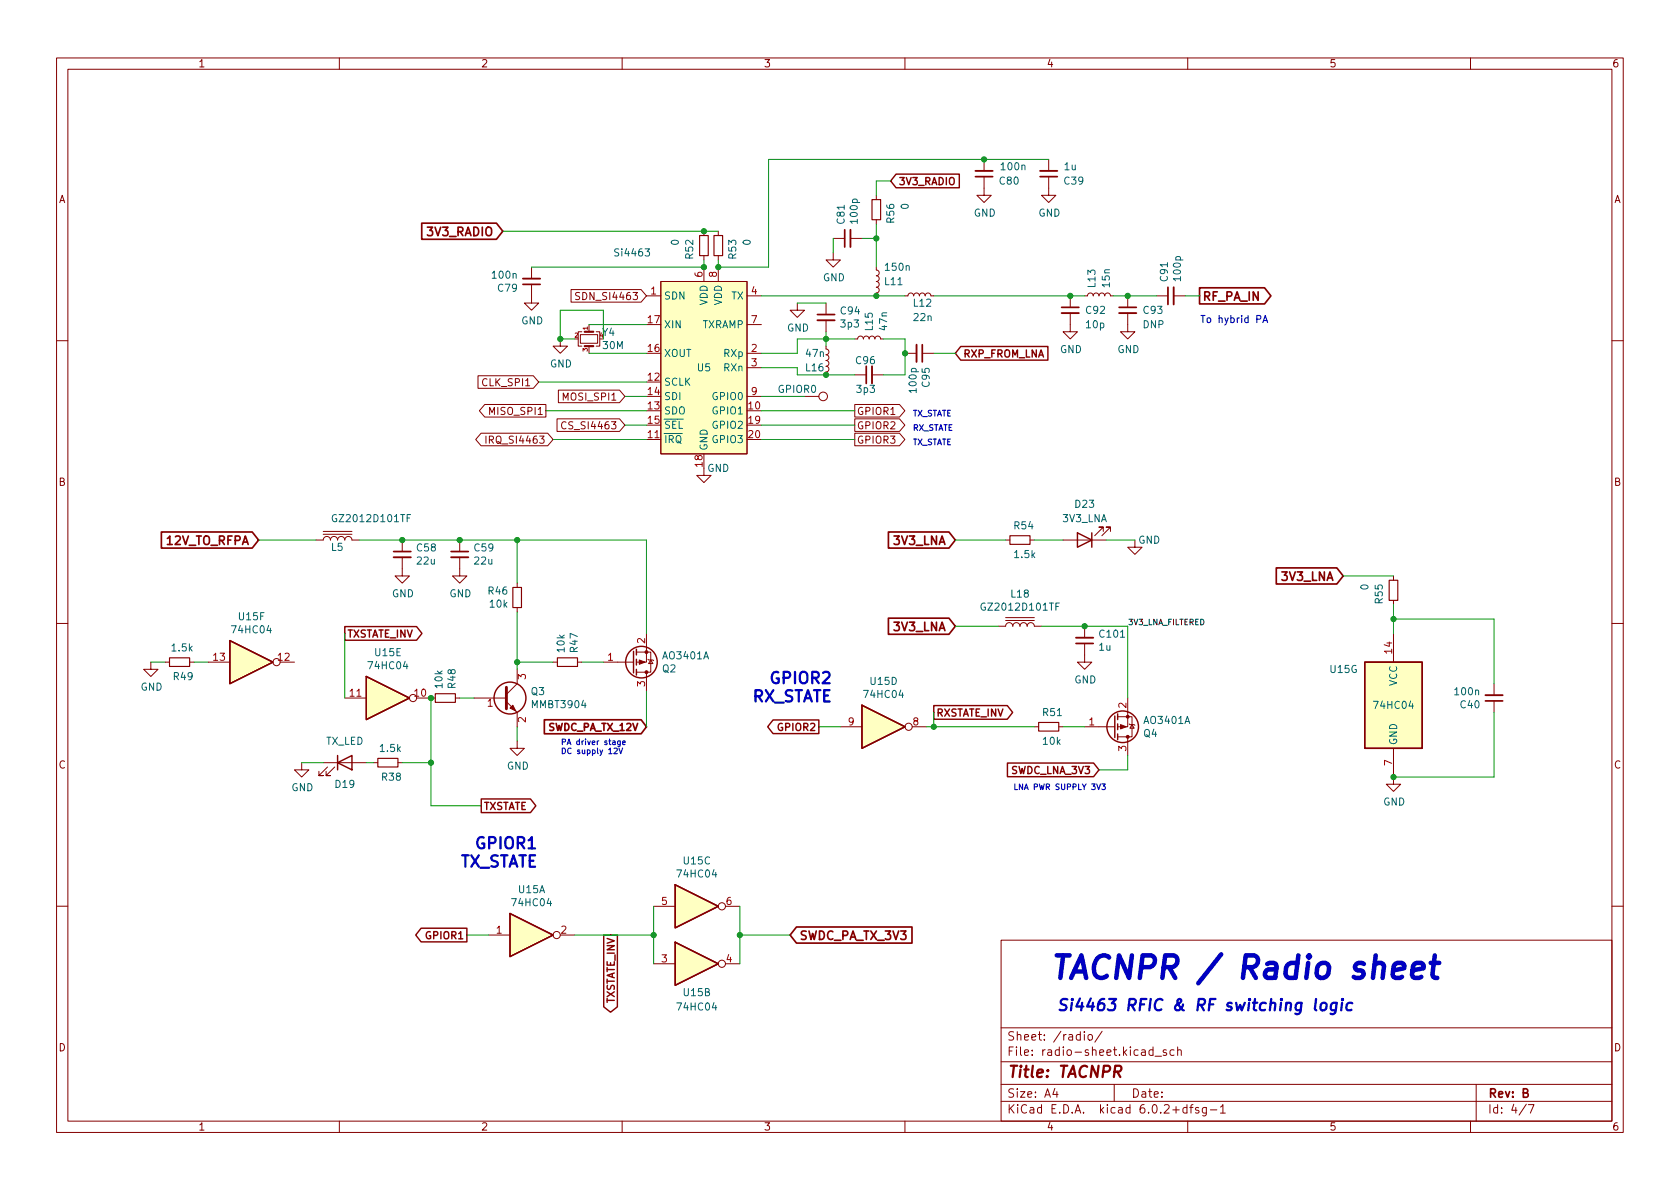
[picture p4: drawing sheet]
<svg xmlns="http://www.w3.org/2000/svg" width="297mm" height="210mm" viewBox="0 0 297 210" stroke-linecap="round" stroke-linejoin="round" font-family="sans-serif">
<g fill="none" stroke="#840000" stroke-width=".18">
<path d="M10 10.2h277v190.1h-277zM12 12.2h273v186.1h-273zM60 10.2v2M110 10.2v2M160 10.2v2M210 10.2v2M260 10.2v2M154.9 34.5v.8M154.9 38.9v.7M174 31.2v3.3h1.3l-1.3 1.3-1.3-1.3h1.3M174 28.2v2M185.4 31.2v3.3h1.3l-1.3 1.3-1.3-1.3h1.3"/>
<path d="M185.4 28.2v2M94 50.3v3.3h1.2l-1.2 1.3-1.3-1.3h1.3M94 47.2v2.1M99.1 59.9v1.3h1.2l-1.2 1.3-1.3-1.3h1.3M101 51.2h12.3l1 1.1-1 1.1h-12.3zM102.5 51.8l-.5-.1-.2 .3 .1 .3 .5 .2v.4l-.2 .1-.4-.1M102.6 59.2h3.1v1.5h-3.1zM102.9 58.7h-.7v2.5h.7M104.1 57.4v1.3M105.4 58.7h.6v2.5h-.6M114.3 52.3h2.5M116.8 49.8h15.3v30.5h-15.3z"/>
<path d="M124.5 40.9v.8M124.5 45.2v.8M124.5 47.2v2.6M127 40.9v.8M127 45.2v.8M127 47.2v2.6M132.1 52.3h2.5M132.1 57.4h2.5M141 53.6v1.3h1.2l-1.2 1.2-1.3-1.2h1.3M146 53.6v2M146 56.6v2.1M147.3 44.7v1.3h1.3l-1.3 1.2-1.3-1.2h1.3"/>
<path d="M147.3 42.2h2.1M150.4 42.2h2M151.1 59.9h.5l.2-.3 .3-.2 .4 .2 .2 .3 .1-.3 .3-.2 .4 .1 .2 .4 .2-.4 .4-.1 .3 .2 .1 .3 .1-.3 .4-.2 .4 .2 .1 .3h.5M154.9 47.2v.5l.4 .2 .1 .4-.1 .3-.4 .2 .4 .1 .1 .3-.1 .4-.4 .2 .5 .2v.4l-.1 .3-.4 .1 .4 .1 .1 .4-.1 .4-.4 .1v.5M160 52.3h.5l.2-.3 .3-.2 .4 .2 .1 .3 .2-.3 .3-.2 .4 .1 .2 .4 .2-.4 .4-.1 .3 .2 .1 .3 .1-.3 .4-.2 .3 .2 .2 .3h.5M189.2 55.4v3.3h1.3l-1.3 1.2-1.2-1.2h1.2M189.2 52.3v2.1M191.8 52.3h.5l.1-.3 .4-.2 .3 .2 .2 .3 .1-.3 .3-.2 .4 .1 .2 .4 .2-.4 .4-.1 .3 .2 .1 .3 .2-.3 .3-.2 .4 .2 .1 .3h.5M199.4 55.4v3.3h1.3l-1.3 1.2-1.3-1.2h1.3M199.4 52.3v2.1M204.5 52.3h2M207.5 52.3h2"/>
<path d="M10 60.2h2M84.5 66.4h9.8l.9 1.2-.9 1.1h-9.8zM85.1 76.6h11.7l1 1.1-1 1.1h-11.7l-1-1.1zM85.7 71.5h10.8v2.2h-10.8l-.9-1.1zM85.9 77.1v1.3M98.5 74.1h11l1 1.1-1 1.1h-11zM98.7 69h10.8l1 1.1-1 1.1h-10.8zM100.1 74.7a.6 .6 0 0 0-.9 .4 .6 .6 0 0 0 .6 .7l.3-.1M104.1 61.2v1.3M114.3 77.7h2.5M132.1 62.5h2.5M132.1 65h2.5"/>
<path d="M132.1 70.1h2.5M146 61.2l.1 .5 .3 .2 .2 .3-.2 .4-.3 .1 .3 .2 .2 .3-.2 .4-.3 .1 .4 .3v.4l-.1 .2-.3 .2 .3 .1 .2 .4-.2 .3-.3 .2-.1 .5M151.1 76.6h7.9l1 1.1-1 1.1h-7.9zM151.1 74.1h7.9l1 1.1-1 1.1h-7.9zM151.1 71.5h7.9l1 1.1-1 1.1h-7.9zM151.1 66.3h2.1M154.2 66.3h2M160 62.5h2.1M163.1 62.5h2M285 60.2h2M55.9 95.5h1.2a.64 .64 0 0 1 .7-.6 .64 .64 0 0 1 .6 .6 .64 .64 0 0 1 .7-.6 .64 .64 0 0 1 .6 .6 .64 .64 0 0 1 .6-.6 .64 .64 0 0 1 .7 .6 .64 .64 0 0 1 .6-.6 .64 .64 0 0 1 .6 .6h1.3M57.1 94.5h5.1"/>
<path d="M57.1 94h5.1M71.1 98.5v3.3h1.3l-1.3 1.3-1.3-1.3h1.3M71.1 95.5v2M81.3 98.5v3.3h1.2l-1.2 1.3-1.3-1.3h1.3M81.3 95.5v2M124.5 82.8v1.3h1.2l-1.2 1.2-1.3-1.2h1.3M134.6 80.3h.1M177.8 95.5h.8M182.1 95.5h.8M188 95.5h7.6M195.1 94v-.8h-.8h.8l-1.6 1.5M196.3 94v-.8h-.7h.7l-1.5 1.5"/>
<path d="M200.7 95.5v1.3h1.2l-1.2 1.2-1.3-1.2h1.3M10 110.2h2M26.7 117.1v1.3h1.2l-1.2 1.2-1.3-1.2h1.3M29.2 117.1h.8M33.5 117.1h.8M36.8 117.1h3.8M49.5 117.1h2.6M91.4 103.1v.8M91.4 107.4v.8M91.4 118.4v2.5l-1.9 1.9M97.8 117.1h.8M102.1 117.1h.8"/>
<path d="M106.7 117.1h5.3M112.5 115.3h2.6v3.6h-2.6M114.3 112v5.1h-1.8M114.3 118.9v3.3M114.6 116.6l.1 .1h.7l.2 .1M115.1 116.7l.3 .6h-.7zM176.5 110.7h1.3a.64 .64 0 0 1 .6-.6 .64 .64 0 0 1 .7 .6 .64 .64 0 0 1 .6-.6 .64 .64 0 0 1 .6 .6 .64 .64 0 0 1 .7-.6 .64 .64 0 0 1 .6 .6 .64 .64 0 0 1 .6-.6 .64 .64 0 0 1 .7 .6h1.2M177.8 109.7h5.1M177.8 109.2h5.1M191.8 113.8v3.3h1.2l-1.2 1.3-1.3-1.3h1.3M191.8 110.7v2.1M246.4 101.8v.8"/>
<path d="M246.4 106.2v.7M246.4 112v5.1M285 110.2h2M53.3 134.9v1.2h1.3l-1.3 1.3-1.2-1.3h1.2M57.1 134.9h7.7M57.9 135.6l-1.5 1.6h.7h-.7v-.8M59.2 135.6l-1.5 1.6h.7h-.7v-.8M61 123.4h3.8M66 134.9h.8M70.4 134.9h.7M73.7 123.4h3.3M80.5 123.4h.8"/>
<path d="M83.8 123.4h5.7M89.5 124.1l1.9 1.9v2.5M91.4 131.1v1.2h1.3l-1.3 1.3-1.2-1.3h1.2M148.6 128.5h3.8M161.3 128.5h2.5M182.9 128.5h.7M187.2 128.5h.8M191.8 128.5h5.3M197.6 126.7h2.6v3.6h-2.6M199.4 123.4v5.1h-1.8M199.4 130.3v3.3M199.6 128l.2 .1h.7l.2 .2"/>
<path d="M200.2 128.1l.3 .7h-.7zM246.4 132.3v6.4h1.2l-1.2 1.2-1.3-1.2h1.3M264.2 120.9v2M264.2 123.9v2.1M10 160.2h2M86.4 165.3h3.8M99.1 165.3h2.5M115.6 170.4h3.8M115.6 160.3h3.8M128.3 170.4h2.5M128.3 160.3h2.5M177 166.3h108v32h-108z"/>
<path d="M285 160.2h2M60 198.3v2M110 198.3v2M160 198.3v2M177 194.8h108M177 191.8h108M177 187.8h108M177 181.8h108M186.5 192.5l-.4 1h1M186.9 193v1M191.7 182.4v.2M191.7 182.9v1"/>
<path d="M192.4 183.1l.2-.2 .5 .2v.5l-.1 .3h-.4l-.2-.1zM194.9 182.4l-1.3 1.9M197 191.8v3M203.9 185.7l-.5-.1-.3 .3v.4l.2 .3h.6M203.9 185.1v1.5M204.2 186.8h1.2M206.2 185.7l-.3-.1-.3 .2 .1 .3 .5 .1v.4h-.6M207.6 185.7l-.5-.1-.2 .3v.4l.1 .3h.6M208.2 185.8l.2-.2 .4 .1 .1 .9M208.2 185.1v1.5M209.9 195.9l-.5-.1-.3 .3v.4l.2 .3h.6M209.9 195.3v1.5"/>
<path d="M210 198.3v2M210.4 195.8h.5M210.9 195.3l-.3 .2v1.3M211.9 195.9l-.3-.1-.2 .2v.3l.5 .1v.4h-.5M213.3 195.8v1.2l-.3 .3h-.4M213.3 195.9l-.4-.1-.3 .3v.4l.1 .3h.6M214 196.3h1.1M215.8 195.8l.4-.5v1.5M215.8 196.8h.8M260 198.3v2M261 191.8v6.5M269.9 195.3l-1.3 1.9"/>
<path d="M270.2 195.3h1l-.6 1.5"/>
<circle cx="145.5" cy="70.1" r=".76"/>
<circle cx="48.9" cy="117.1" r=".63"/>
<circle cx="73" cy="123.4" r=".63"/>
<circle cx="160.7" cy="128.5" r=".63"/>
<circle cx="98.4" cy="165.3" r=".63"/>
<circle cx="127.6" cy="170.4" r=".63"/>
<circle cx="127.6" cy="160.3" r=".63"/>
</g>
<path d="M197.1 189.5h.7a.55 .55 0 0 0 .5-.5 .55 .55 0 0 0-.3-.5h-.8l-.3 2" fill="none" stroke="#840000" stroke-width=".4"/>
<path d="M154.2 35.3h1.5v3.6h-1.5zM123.7 41.7h1.5v3.5h-1.5zM126.2 41.7h1.6v3.5h-1.6zM178.6 94.7h3.5v1.6h-3.5zM30 116.3h3.5v1.6h-3.5zM90.7 103.9h1.5v3.5h-1.5zM98.6 116.3h3.5v1.6h-3.5zM245.6 102.6h1.5v3.6h-1.5zM66.8 134.1h3.6v1.5h-3.6zM77 122.7h3.5v1.5h-3.5zM183.6 127.8h3.6v1.5h-3.6z" fill="none" stroke="#840000" stroke-width=".2"/>
<path d="M103.4 58.7h1.5M103.4 61.2h1.5" fill="none" stroke="#840000" stroke-width=".38"/>
<g fill="none" stroke="#840000" stroke-width=".33">
<path d="M172.5 30.2h3M183.9 30.2h3M92.5 49.3h3M144.5 56.6h3.1M150.4 40.6v3.1M187.7 55.4h3.1M197.9 55.4h3M207.5 50.8v3M154.2 64.8v3M162.1 61v3M69.6 98.5h3M79.8 98.5h3"/>
<path d="M190.2 112.8h3.1M262.6 122.9h3.1"/>
</g>
<g fill="none" stroke="#840000" stroke-width=".3">
<path d="M74.6 39.5h13.2l1.1 1.4-1.1 1.4h-13.2zM172.5 31.2h3M183.9 31.2h3M92.5 50.3h3M144.5 55.6h3.1M149.4 40.6v3.1M187.7 54.4h3.1M197.9 54.4h3M206.5 50.8v3M212.1 50.9h11.5l1.1 1.4-1.1 1.4h-11.5zM153.2 64.8v3M163.1 61v3"/>
<path d="M28.5 94.1h16.1l1.1 1.4-1.1 1.4h-16.1zM69.6 97.5h3M79.8 97.5h3M157.1 94.1h10.7l1.1 1.4-1.1 1.4h-10.7zM157.1 109.3h10.7l1.1 1.4-1.1 1.5h-10.7zM190.2 113.8h3.1M225.7 100.4h10.7l1.1 1.4-1.1 1.5h-10.7zM96.2 127.3h17.2l.9 1.2-.9 1.3h-17.2zM262.6 123.9h3.1M140.8 163.9h20.4v2.9h-20.4l-1.1-1.5z"/>
</g>
<g fill="none" stroke="#840000" stroke-width=".25">
<path d="M158.4 30.8h11.2v2.4h-11.2l-.9-1.2zM169.9 61.3h15.4v2.4h-15.4l-1-1.2zM190.5 94.2l2.5 1.3-2.5 1.3zM193 94.2v2.6M40.6 113.3l7.7 3.8-7.7 3.8zM61 110.8h12.7l.9 1.2-.9 1.2h-12.7zM64.8 119.6l7.6 3.8-7.6 3.8zM112 115.2v3.8M112.5 114.8v1M112.5 116.6v1M112.5 118.4v1M241.3 117.1h10.2v15.2h-10.2z"/>
<path d="M59.7 134.9l2.5-1.3v2.5zM59.7 133.6v2.5M136.7 127.3h8.1v2.4h-8.1l-1-1.2zM152.4 124.7l7.6 3.8-7.6 3.8zM165.1 124.8h13l.9 1.2-.9 1.2h-13zM178.1 134.9h15.3l.9 1.2-.9 1.2h-15.3zM197.1 126.6v3.8M197.6 126.2v1M197.6 128v1M197.6 129.8v1M85.1 141.3h8.7l.9 1.2-.9 1.2h-8.7zM119.4 156.5l7.6 3.8-7.6 3.8z"/>
<path d="M74.5 164.1h8v2.5h-8l-1-1.3zM90.2 161.5l7.6 3.8-7.6 3.9zM106.7 165.3h2.5v12.7l-1.3 1-1.2-1zM119.4 166.6l7.6 3.8-7.6 3.8z"/>
<circle cx="113.4" cy="117.1" r="2.79"/>
<circle cx="90.2" cy="123.4" r="2.82"/>
<circle cx="198.5" cy="128.5" r="2.79"/>
</g>
<g fill="#ffffc2" stroke="#ffffc2" stroke-width=".18">
<path d="M116.8 49.8h15.3v30.5h-15.3z"/>
<path d="M40.6 113.3l7.7 3.8-7.7 3.8z"/>
<path d="M64.8 119.6l7.6 3.8-7.6 3.8z"/>
<path d="M152.4 124.7l7.6 3.8-7.6 3.8z"/>
<path d="M241.3 117.1h10.2v15.2h-10.2z"/>
<path d="M90.2 161.5l7.6 3.8-7.6 3.9z"/>
<path d="M119.4 166.6l7.6 3.8-7.6 3.8z"/>
<path d="M119.4 156.5l7.6 3.8-7.6 3.8z"/>
</g>
<path d="M89.5 121.5v3.8" fill="none" stroke="#840000" stroke-width=".51"/>
<g fill="#840000" stroke="#840000" stroke-width=".18">
<path d="M90.2 125.2l.5-.5 .5 1z"/>
<path d="M198.1 128.1l1 .4-1 .4z"/>
<path d="M113 116.7l1 .4-1 .4z"/>
<circle cx="199.4" cy="126.7" r=".25"/>
<circle cx="199.4" cy="130.3" r=".25"/>
<circle cx="114.3" cy="115.3" r=".25"/>
<circle cx="114.3" cy="118.9" r=".25"/>
</g>
<path d="M223.3 57l.4-1.2 .4 1.2M223.4 56.7h.6M109.4 132.3l.4 1 .3-1M109.7 131v.8l-.2 .2h-.3M109.7 131.1l-.3-.1-.2 .2 .1 .4h.4M110.1 131.3h.5l-.1-.2-.3-.1-.1 .2v.4h.4M194.8 138.6h.6l-.3 .4 .3 .1v.4l-.2 .1-.4-.1" fill="none" stroke="#0000c2" stroke-width=".2"/>
<path d="M246.3 171.6l2-.4v-.4l-.1-.3-.4-.2h-.7l-.4 .2-.3 .3-.2 1.6 .2 .3 .3 .2h.8l.4-.2M249.7 171.6l2-.4v-.4l-.1-.3-.4-.2h-.7l-.4 .2-.3 .3-.2 1.6 .2 .3 .3 .2h.8l.4-.2M252.9 170.3h1.6M253.7 168.9l-.4 3.5 .1 .3 .4 .2h.3" fill="none" stroke="#0000c2" stroke-width=".8"/>
<path d="M232.7 176.7l-.2 1.7 .2 .3M233.6 177.5a.52 .52 0 0 1 .6-.2 .52 .52 0 0 1 .4 .4l-.1 .6a.55 .55 0 0 1-.5 .4 .55 .55 0 0 1-.6-.4zM236.3 177.4a.66 .66 0 0 0-1 .3v.6l.1 .3 .2 .1 .6-.1M236.3 177.3l-.2 1.6a.6 .6 0 0 1-.9 .3M237.3 177.3l-.2 1.4M237.4 176.7h-.1l.1 .1 .1-.1h-.1v.1M239.1 177.4a.66 .66 0 0 0-1 .3l-.1 .6 .2 .3 .2 .1 .6-.1" fill="none" stroke="#0000c2" stroke-width=".4"/>
<g fill="none" stroke="#009600" stroke-width=".18">
<path d="M154.9 39.6v7.6M157.5 32h-2.6v2.5M185.4 28.2h-49.5v19h-8.9v-1.2M88.9 40.9h38.1M101.6 59.9h-2.5v-5h7.6v5M104.1 57.4h10.2M124.5 46v1.2h-30.5M134.6 52.3h25.4M141 53.6h5M146 58.7v2.5M147.3 42.2v2.5M151.1 59.9h-10.1v2.6h-6.4"/>
<path d="M152.4 42.2h2.5M156.2 59.9h3.8v6.4h-3.8M165.1 52.3h26.7M196.8 52.3h7.7M209.5 52.3h2.6M95.2 67.6h19.1M96.5 72.6h17.8M97.8 77.7h16.5M104.1 62.5h10.2M110.5 70.1h3.8M110.5 75.2h3.8M134.6 70.1h7.6"/>
<path d="M134.6 77.7h16.5M134.6 75.2h16.5M134.6 72.6h16.5M134.6 65h6.4v1.3h10.1M165.1 62.5h3.8M45.7 95.5h10.2M63.5 95.5h50.8v16.5M91.4 95.5v7.6M168.9 95.5h8.9M182.9 95.5h5.1M195.6 95.5h5.1M26.7 117.1h2.5"/>
<path d="M34.3 117.1h2.5M61 112v11.4M91.4 108.2v10.2M91.4 117.1h6.4M102.9 117.1h3.8M168.9 110.7h7.6M184.1 110.7h15.3v12.7M237.5 101.8h8.9M246.4 106.9v5.1M246.4 109.5h17.8v11.4M53.3 134.9h3.8M64.8 134.9h1.2"/>
<path d="M71.1 134.9h5.1M76.2 123.4v19.1h8.9M81.3 123.4h2.5M91.4 128.5v2.6M114.3 122.2v6.3M144.8 128.5h3.8M163.8 128.5h19.1M165.1 126v2.5M188 128.5h3.8M199.4 133.6v2.5h-5.1M264.2 126v11.4h-17.8M82.5 165.3h3.9"/>
<path d="M101.6 165.3h14M115.6 160.3v10.1M130.8 165.3h8.9M130.8 160.3v10.1"/>
</g>
<g fill="#009600" stroke="#009600" stroke-width=".18">
<circle cx="154.9" cy="52.3" r=".46"/>
<circle cx="146" cy="66.3" r=".46"/>
<circle cx="146" cy="59.9" r=".46"/>
<circle cx="154.9" cy="42.2" r=".46"/>
<circle cx="174" cy="28.2" r=".46"/>
<circle cx="189.2" cy="52.3" r=".46"/>
<circle cx="165.1" cy="128.5" r=".46"/>
<circle cx="130.8" cy="165.3" r=".46"/>
<circle cx="115.6" cy="165.3" r=".46"/>
<circle cx="191.8" cy="110.7" r=".46"/>
<circle cx="160" cy="62.5" r=".46"/>
<circle cx="91.4" cy="95.5" r=".46"/>
<circle cx="76.2" cy="123.4" r=".46"/>
<circle cx="76.2" cy="134.9" r=".46"/>
<circle cx="71.1" cy="95.5" r=".46"/>
<circle cx="91.4" cy="117.1" r=".46"/>
<circle cx="81.3" cy="95.5" r=".46"/>
<circle cx="124.5" cy="47.2" r=".46"/>
<circle cx="127" cy="47.2" r=".46"/>
<circle cx="124.5" cy="40.9" r=".46"/>
<circle cx="246.4" cy="137.4" r=".46"/>
<circle cx="199.4" cy="52.3" r=".46"/>
<circle cx="246.4" cy="109.5" r=".46"/>
<circle cx="99.1" cy="59.9" r=".46"/>
</g>
<text font-size="5.6" fill="#0000c2" x="185.4" y="173.1">TACNPR / Radio sheet</text>
<g font-size="2.8" fill="#0000c2">
<text x="132.7" y="124.1">RX_STATE</text>
<text x="136.8" y="120.9">GPIOR2</text>
<text x="81" y="153.4">TX_STATE</text>
<text x="84.7" y="150.1">GPIOR1</text>
<text x="186.7" y="178.8">Si4463 RFIC &amp; RF switching logic</text>
</g>
<text font-size="2.8" fill="#840000" x="178" y="190.6">Title: TACNPR</text>
<g font-size="2.1" fill="#840000">
<text x="75.8" y="41.7">3V3_RADIO</text>
<text x="212.5" y="53.2">RF_PA_IN</text>
<text x="29.6" y="96.4">12V_TO_RFPA</text>
<text x="158.2" y="96.4">3V3_LNA</text>
<text x="226.8" y="102.7">3V3_LNA</text>
<text x="158.2" y="111.6">3V3_LNA</text>
<text x="141.2" y="166.2">SWDC_PA_TX_3V3</text>
<text x="178" y="184">Sheet: /radio/</text>
<text x="178" y="186.7">File: radio-sheet.kicad_sch</text>
<text x="178" y="196.9">KiCad E.D.A. kicad 6.0.2+dfsg-1</text>
<text x="178" y="194.1">Size: A4</text>
<text x="200" y="194.1">Date:</text>
<text x="263" y="194.1">Rev: B</text>
<text x="263" y="196.9">Id: 4/7</text>
</g>
<g font-size="1.8" fill="#840000">
<text x="35" y="11.9">1</text>
<text x="85" y="11.9">2</text>
<text x="135" y="11.9">3</text>
<text x="185" y="11.9">4</text>
<text x="235" y="11.9">5</text>
<text x="285" y="11.9">6</text>
<text x="10.3" y="35.9">A</text>
<text x="158.7" y="32.7">3V3_RADIO</text>
<text x="285.3" y="35.9">A</text>
<text x="102.7" y="53">SDN_SI4463</text>
<text x="170.2" y="63.2">RXP_FROM_LNA</text>
<text x="85.5" y="68.3">CLK_SPI1</text>
<text x="99.9" y="70.8">MOSI_SPI1</text>
<text x="86.9" y="73.4">MISO_SPI1</text>
<text x="100.2" y="75.9">CS_SI4463</text>
<text x="151.4" y="75.9">GPIOR2</text>
<text x="151.4" y="73.4">GPIOR1</text>
<text x="86.8" y="78.4">IRQ_SI4463</text>
<text x="151.4" y="78.4">GPIOR3</text>
<text x="10.3" y="85.9">B</text>
<text x="285.3" y="85.9">B</text>
<text x="61.3" y="112.7">TXSTATE_INV</text>
<text x="137.8" y="129.2">GPIOR2</text>
<text x="165.4" y="126.7">RXSTATE_INV</text>
<text x="10.3" y="135.9">C</text>
<text x="178.9" y="136.9">SWDC_LNA_3V3</text>
<text x="285.3" y="135.9">C</text>
<text x="85.4" y="143.2">TXSTATE</text>
<text x="75.5" y="166.1">GPIOR1</text>
<text x="108.7" y="177.7" transform="rotate(-90 108.7 177.7)">TXSTATE_INV</text>
<text x="10.3" y="185.9">D</text>
<text x="285.3" y="185.9">D</text>
<text x="35" y="199.9">1</text>
<text x="85" y="199.9">2</text>
<text x="135" y="199.9">3</text>
<text x="185" y="199.9">4</text>
<text x="235" y="199.9">5</text>
<text x="285" y="199.9">6</text>
</g>
<g font-size="1.8" fill="#006464">
<text x="176.8" y="32.6">C80</text>
<text x="177.1" y="30.1">100n</text>
<text x="188.2" y="30.1">1u</text>
<text x="188.2" y="32.6">C39</text>
<text x="149.3" y="39.5" transform="rotate(-90 149.3 39.5)">C81</text>
<text x="151.6" y="39.4" transform="rotate(-90 151.6 39.4)">100p</text>
<text x="158.1" y="39.4" transform="rotate(-90 158.1 39.4)">R56</text>
<text x="160.7" y="37" transform="rotate(-90 160.7 37)">0</text>
<text x="172.2" y="38.3">GND</text>
<text x="183.6" y="38.3">GND</text>
<text x="109" y="45.3">Si4463</text>
<text x="120" y="43.3" transform="rotate(-90 120 43.3)">0</text>
<text x="122.6" y="45.7" transform="rotate(-90 122.6 45.7)">R52</text>
<text x="130.2" y="45.7" transform="rotate(-90 130.2 45.7)">R53</text>
<text x="132.7" y="43.3" transform="rotate(-90 132.7 43.3)">0</text>
<text x="156.7" y="47.9">150n</text>
<text x="87.2" y="49.3">100n</text>
<text x="88.1" y="51.6">C79</text>
<text x="117.3" y="53">SDN</text>
<text x="129.3" y="53">TX</text>
<text x="145.5" y="49.7">GND</text>
<text x="156.5" y="50.4">L11</text>
<text x="193.7" y="50.8" transform="rotate(-90 193.7 50.8)">L13</text>
<text x="196.2" y="50.7" transform="rotate(-90 196.2 50.7)">15n</text>
<text x="206.5" y="49.7" transform="rotate(-90 206.5 49.7)">C91</text>
<text x="208.8" y="49.5" transform="rotate(-90 208.8 49.5)">100p</text>
<text x="92.1" y="57.3">GND</text>
<text x="106.5" y="59.4">Y4</text>
<text x="117.3" y="58">XIN</text>
<text x="124.1" y="58">TXRAMP</text>
<text x="125.1" y="54" transform="rotate(-90 125.1 54)">VDD</text>
<text x="127.6" y="54" transform="rotate(-90 127.6 54)">VDD</text>
<text x="139.1" y="58.6">GND</text>
<text x="148.7" y="55.6">C94</text>
<text x="148.7" y="57.9">3p3</text>
<text x="154.3" y="58.4" transform="rotate(-90 154.3 58.4)">L15</text>
<text x="156.8" y="58.3" transform="rotate(-90 156.8 58.3)">47n</text>
<text x="161.6" y="54.2">L12</text>
<text x="161.6" y="56.8">22n</text>
<text x="192.1" y="55.5">C92</text>
<text x="192.1" y="58">10p</text>
<text x="202.1" y="58">DNP</text>
<text x="202.2" y="55.5">C93</text>
<text x="97.2" y="65">GND</text>
<text x="106.7" y="61.7">30M</text>
<text x="117.3" y="63.1">XOUT</text>
<text x="123.3" y="65.7">U5</text>
<text x="128" y="63.1">RXp</text>
<text x="128" y="65.7">RXn</text>
<text x="142.5" y="65.7">L16</text>
<text x="142.6" y="63.1">47n</text>
<text x="151.4" y="64.4">C96</text>
<text x="187.4" y="62.4">GND</text>
<text x="197.6" y="62.4">GND</text>
<text x="117.3" y="68.2">SCLK</text>
<text x="117.3" y="70.7">SDI</text>
<text x="126.2" y="70.7">GPIO0</text>
<text x="137.6" y="69.5">GPIOR0</text>
<text x="151.6" y="69.5">3p3</text>
<text x="162.1" y="69.3" transform="rotate(-90 162.1 69.3)">100p</text>
<text x="164.4" y="68.4" transform="rotate(-90 164.4 68.4)">C95</text>
<text x="117.3" y="73.3">SDO</text>
<text x="117.3" y="75.8">~{SEL}</text>
<text x="126.2" y="73.3">GPIO1</text>
<text x="126.2" y="75.8">GPIO2</text>
<text x="117.3" y="78.4">~{IRQ}</text>
<text x="125" y="83.4">GND</text>
<text x="125.1" y="79.8" transform="rotate(-90 125.1 79.8)">GND</text>
<text x="126.2" y="78.4">GPIO3</text>
<text x="190.1" y="89.8">D23</text>
<text x="59.2" y="92.3">GZ2012D101TF</text>
<text x="179.4" y="93.6">R54</text>
<text x="187.9" y="92.3">3V3_LNA</text>
<text x="58.6" y="97.4">L5</text>
<text x="73.8" y="97.5">C58</text>
<text x="73.8" y="99.8">22u</text>
<text x="83.9" y="97.5">C59</text>
<text x="84" y="99.8">22u</text>
<text x="179.5" y="98.7">1.5k</text>
<text x="201.2" y="96.1">GND</text>
<text x="69.3" y="105.6">GND</text>
<text x="79.4" y="105.6">GND</text>
<text x="86.4" y="105.1">R46</text>
<text x="86.7" y="107.4">10k</text>
<text x="174" y="108">GZ2012D101TF</text>
<text x="178.8" y="105.7">L18</text>
<text x="241.9" y="104.3" transform="rotate(-90 241.9 104.3)">0</text>
<text x="244.5" y="106.7" transform="rotate(-90 244.5 106.7)">R55</text>
<text x="41.2" y="112">74HC04</text>
<text x="42.3" y="109.7">U15F</text>
<text x="194.5" y="112.7">C101</text>
<text x="30.5" y="115.2">1.5k</text>
<text x="65.3" y="118.3">74HC04</text>
<text x="66.4" y="116">U15E</text>
<text x="99.8" y="115.3" transform="rotate(-90 99.8 115.3)">10k</text>
<text x="102.1" y="115.3" transform="rotate(-90 102.1 115.3)">R47</text>
<text x="117.1" y="118.9">Q2</text>
<text x="117.3" y="116.6">AO3401A</text>
<text x="194.3" y="115.1">1u</text>
<text x="235.2" y="119">U15G</text>
<text x="24.8" y="122.1">GND</text>
<text x="30.7" y="120.3">R49</text>
<text x="78.2" y="121.6" transform="rotate(-90 78.2 121.6)">10k</text>
<text x="80.5" y="121.6" transform="rotate(-90 80.5 121.6)">R48</text>
<text x="93.9" y="122.9">Q3</text>
<text x="94.2" y="125.2">MMBT3904</text>
<text x="153" y="123.4">74HC04</text>
<text x="153.9" y="121.1">U15D</text>
<text x="189.9" y="120.8">GND</text>
<text x="243.1" y="125.3">74HC04</text>
<text x="247" y="121.3" transform="rotate(-90 247 121.3)">VCC</text>
<text x="257.3" y="122.9">100n</text>
<text x="258.3" y="125.2">C40</text>
<text x="57.6" y="131.7">TX_LED</text>
<text x="184.5" y="126.6">R51</text>
<text x="184.5" y="131.7">10k</text>
<text x="202.2" y="130.3">Q4</text>
<text x="202.4" y="128">AO3401A</text>
<text x="247" y="131.8" transform="rotate(-90 247 131.8)">GND</text>
<text x="67.3" y="133">1.5k</text>
<text x="89.6" y="136.1">GND</text>
<text x="51.5" y="139.9">GND</text>
<text x="59.3" y="139.3">D19</text>
<text x="67.6" y="138">R38</text>
<text x="244.5" y="142.4">GND</text>
<text x="119.9" y="155.2">74HC04</text>
<text x="120.9" y="152.9">U15C</text>
<text x="90.7" y="160.2">74HC04</text>
<text x="91.7" y="157.9">U15A</text>
<text x="119.9" y="178.7">74HC04</text>
<text x="120.9" y="176.1">U15B</text>
</g>
<g font-size="1.8" fill="#a90000">
<text x="115.1" y="52.1">1</text>
<text x="124.2" y="49" transform="rotate(-90 124.2 49)">6</text>
<text x="126.7" y="49" transform="rotate(-90 126.7 49)">8</text>
<text x="132.9" y="52.1">4</text>
<text x="114.6" y="57.1">17</text>
<text x="132.9" y="57.1">7</text>
<text x="114.6" y="62.2">16</text>
<text x="132.9" y="62.2">2</text>
<text x="132.9" y="64.8">3</text>
<text x="114.6" y="67.3">12</text>
<text x="114.6" y="69.8">14</text>
<text x="132.9" y="69.8">9</text>
<text x="114.6" y="77.5">11</text>
<text x="114.6" y="72.4">13</text>
<text x="114.6" y="74.9">15</text>
<text x="132.4" y="72.4">10</text>
<text x="132.4" y="74.9">19</text>
<text x="132.4" y="77.5">20</text>
<text x="124.2" y="82.5" transform="rotate(-90 124.2 82.5)">18</text>
<text x="114" y="113.8" transform="rotate(-90 114 113.8)">2</text>
<text x="37.8" y="116.8">13</text>
<text x="49.2" y="116.8">12</text>
<text x="107.5" y="116.8">1</text>
<text x="246.1" y="115.5" transform="rotate(-90 246.1 115.5)">14</text>
<text x="61.9" y="123.2">11</text>
<text x="73.3" y="123.2">10</text>
<text x="86.2" y="125">1</text>
<text x="93" y="120.1" transform="rotate(-90 93 120.1)">3</text>
<text x="114" y="121.4" transform="rotate(-90 114 121.4)">3</text>
<text x="199.1" y="125.2" transform="rotate(-90 199.1 125.2)">2</text>
<text x="93" y="127.7" transform="rotate(-90 93 127.7)">2</text>
<text x="150" y="128.3">9</text>
<text x="161.4" y="128.3">8</text>
<text x="192.5" y="128.3">1</text>
<text x="199.1" y="132.8" transform="rotate(-90 199.1 132.8)">3</text>
<text x="246.1" y="135.4" transform="rotate(-90 246.1 135.4)">7</text>
<text x="117" y="160">5</text>
<text x="128.4" y="160">6</text>
<text x="87.8" y="165.1">1</text>
<text x="99.2" y="165.1">2</text>
<text x="117" y="170.2">3</text>
<text x="128.4" y="170.2">4</text>
</g>
<text font-size="1.7" fill="#0000c2" x="212.1" y="57.1">To hybrid PA</text>
<text font-size="1.7" fill="#840000" x="97.1" y="129.2">SWDC_PA_TX_12V</text>
<g font-size="1.4" fill="#0000c2">
<text x="161.3" y="76.2">RX_STATE</text>
<text x="161.3" y="73.6">TX_STATE</text>
<text x="161.3" y="78.7">TX_STATE</text>
<text x="99.1" y="131.7">PA driver stage</text>
<text x="99.1" y="133.3">DC supply 12V</text>
<text x="179.1" y="139.7">LNA PWR SUPPLY 3V3</text>
</g>
<text font-size="1.4" fill="#0f0f0f" x="199.4" y="110.5">3V3_LNA_FILTERED</text>
<g font-size="1.1" fill="#a90000">
<text x="101.6" y="59.7">2</text>
<text x="103.9" y="58.3" transform="rotate(-90 103.9 58.3)">1</text>
<text x="106.1" y="59.7">4</text>
<text x="103.9" y="62.1" transform="rotate(-90 103.9 62.1)">3</text>
</g>
</svg>
